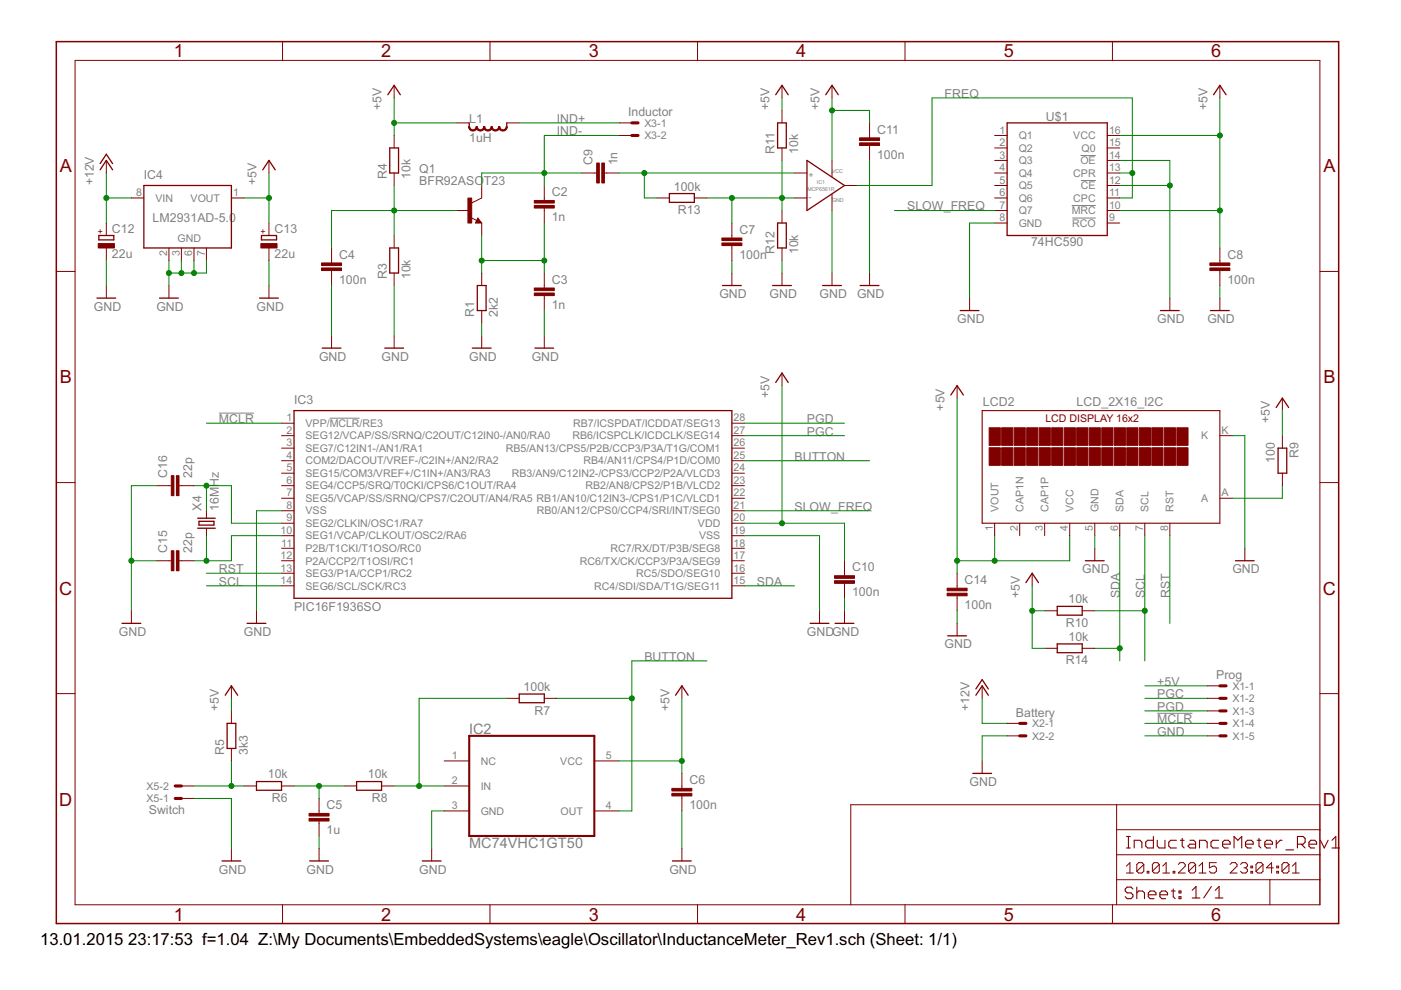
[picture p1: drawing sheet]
<svg xmlns="http://www.w3.org/2000/svg" width="297mm" height="210mm" viewBox="0 0 297 210" stroke-linecap="round" stroke-linejoin="round" font-family="sans-serif">
<path d="M229.1 33h3.2M229.2 38.3h3.1M227.2 43.6h5.1M227.3 46.2h5M46.4 87.6h7.5M69.9 88.7h6.3M245.4 151.2h7.4" fill="none" stroke="#808080" stroke-width=".21"/>
<g fill="none" stroke="#800000" stroke-width=".21">
<path d="M15.9 12.8h263.9v179h-263.9zM59.9 8.8v4M83.6 18.1v2.7M103.9 8.8v4M147.9 8.8v4M165.8 18.1v2.7M176.4 18.1v2.7M191.9 8.8v4M235.9 8.8v4M258.6 18.1v2.7M22.5 34v2.7M57 34v2.7"/>
<path d="M83.6 28.7v2.7M83.6 36.7v2.6M96.8 26.1h2.7M102.1 39.3v2.7l-2.1 1M107.4 26.1h2.7M115.4 39.3v3.2M123.3 36.7h3.2M128.1 36.7h3.2M131.3 26.1h2.7M131.3 28.7h2.7M165.8 23.4v2.7M165.8 31.4v2.6"/>
<path d="M168.4 36.7h2.7M176.4 34v3.5M179 39.3h2.7M184.4 26.1v3.2M184.4 30.8v3.2M210.9 28.7h2.6M210.9 36.7h2.6M210.9 39.3h2.6M210.9 31.4h2.6M210.9 34h2.6M234.8 28.7h2.6M234.8 36.7h2.6"/>
<path d="M234.8 39.3h2.6M234.8 31.4h2.6M234.8 34h2.6M11.9 57.6h4M22.5 47.3v2.6M22.5 52.6v2.6M27.9 42h2.6M35.8 52.6v2.6M38.5 52.6v2.6M41.1 52.6v2.6M43.8 52.6v2.6M49.1 42h2.6"/>
<path d="M57 47.3v2.6M57 52.6v2.6M70.3 52.6v3.2M70.3 57.4v3.1M83.6 49.9v2.7M83.6 57.9v2.6M96.8 44.6h2.7M99.8 46.1l1.3 .7M101.3 46.2l.8 1.1h-1.3zM102.1 47.3v2.6M102.1 57.9v2.6M115.4 44.1v3.2"/>
<path d="M115.4 57.9v3.2M139.3 42h2.6M147.2 42h2.7M155.2 47.3v3.2M155.2 52v3.2M155.2 57.9v2.6M165.8 44.6v2.7M165.8 52.6v2.6M165.8 57.9v2.6M168.4 42h2.7M176.4 41.2v3.4M176.4 57.9v2.6"/>
<path d="M184.4 57.9v2.6M210.9 47.3h2.6M210.9 44.6h2.6M210.9 42h2.6M234.8 47.3h2.6M234.8 44.6h2.6M234.8 42h2.6M258.6 52.6v3.2M258.6 57.4v3.1M279.8 57.6h4M22.5 60.5v2.7M35.8 60.5v2.7"/>
<path d="M57 60.5v2.7M70.3 71.2v2.6M83.6 71.2v2.6M102.1 65.8v2.7M102.1 71.2v2.6M115.4 62.7v3.1M115.4 71.2v2.6M165.8 79.1v2.7M205.6 63.2v2.6M248 63.2v2.6M258.6 63.2v2.6M59.7 92.4h2.6"/>
<path d="M59.7 89.7h2.6M59.7 95h2.6M59.7 97.7h2.6M155.2 92.4h2.6M155.2 89.7h2.6M155.2 95h2.6M155.2 97.7h2.6M202.9 81.8v2.6M258.6 92.4h2.7M271.9 84.4v2.7M271.9 92.4v2.6M11.9 102.3h4"/>
<path d="M33.2 103h3.1M33.2 118.9h3.1M37.9 103h3.2M37.9 118.9h3.2M43.8 108.3v1.6M43.8 112v1.6M59.7 105.6h2.6M59.7 100.3h2.6M59.7 103h2.6M59.7 108.3h2.6M59.7 110.9h2.6M59.7 113.6h2.6"/>
<path d="M59.7 116.2h2.6M59.7 118.9h2.6M155.2 105.6h2.6M155.2 100.3h2.6M155.2 103h2.6M155.2 108.3h2.6M155.2 110.9h2.6M155.2 113.6h2.6M155.2 116.2h2.6M155.2 118.9h2.6M179 118.9v3.2M210.9 110.9v2.7"/>
<path d="M216.2 110.9v2.7M221.5 110.9v2.7M226.8 110.9v2.7M232.1 110.9v2.7M232.1 116.2v2.7M237.4 110.9v2.7M242.7 110.9v2.7M248 110.9v2.7M258.6 105.6h2.7M263.9 116.2v2.7M271.9 100.3v2.7M279.8 102.3h4"/>
<path d="M27.9 129.5v2.7M54.4 129.5v2.7M59.7 121.5h2.6M59.7 124.2h2.6M155.2 121.5h2.6M155.2 124.2h2.6M173.8 129.5v2.7M179 123.7v3.2M179 129.5v2.7M202.9 121.5v3.2M202.9 126.3v3.2M202.9 132.2v2.6"/>
<path d="M218.8 121.5v2.7M221.5 129.5h2.7M221.5 137.5h2.7M229.4 129.5h2.7M229.4 137.5h2.7M11.9 147.1h4M49.1 145.4v2.7M49.1 150.7v2.7M49.1 158.7v2.6M107.4 148.1h2.7M115.4 148.1h2.6M144.6 145.4v2.7"/>
<path d="M208.2 145.4v2.7M213.5 153.4h2.7M213.5 156h2.7M256 148.1h2.6M256 145.4h2.6M256 150.7h2.6M256 153.4h2.6M256 156h2.6M279.8 147.1h4M38.5 166.6h2.6M38.5 169.3h2.6M49.1 179.9v2.6"/>
<path d="M51.7 166.6h2.7M59.7 166.6h2.6M67.6 169.3v3.2M67.6 174.1v3.1M67.6 179.9v2.6M72.9 166.6h2.7M80.9 166.6h2.7M91.5 179.9v2.6M94.2 161.3h5.3M94.2 166.6h5.3M94.2 171.9h5.3M126 161.3h5.3"/>
<path d="M126 171.9h5.3M144.6 164v3.2M144.6 168.8v3.1M144.6 179.9v2.6M208.2 161.3v2.7M236.7 170.6v21.2M236.7 175.9h43.1M279.8 170.6h-99.4v21.2M59.9 191.8v4M103.9 191.8v4M147.9 191.8v4M191.9 191.8v4"/>
<path d="M235.9 191.8v4M236.7 186.5h43.1M236.7 181.2h43.1M238.8 183.6l.8-.7v2.2M238.8 185.1h1.5M242.5 183.3v1.4l-.4 .4h-.7l-.4-.4M242.5 183.3l-.4-.4h-.7l-.4 .4v1.4M242.5 183.3l-1.5 1.4M243.2 184.7h.4v.4h-.4zM245.8 183.3v1.4l-.4 .4h-.7l-.4-.4M245.8 183.3l-.4-.4h-.7l-.4 .4v1.4M245.8 183.3l-1.5 1.4"/>
<path d="M246.5 185.1h1.5M246.5 183.6l.7-.7v2.2M248.7 184.7h.4v.4h-.4zM249.8 183.3l.4-.4h.7l.4 .4v.3l-1.5 1.5h1.5M253.5 183.3v1.4l-.4 .4h-.7l-.4-.4M253.5 183.3l-.4-.4h-.7l-.4 .4v1.4M253.5 183.3l-1.5 1.4M254.2 185.1h1.5M254.2 183.6l.8-.7v2.2M257.9 182.9h-1.5v1.1l.8-.4h.3l.4 .4v.7l-.4 .4h-.7l-.4-.4M260.8 183.3l.4-.4h.7l.4 .4v.3l-1.5 1.5h1.5M263 183.3l.4-.4h.7l.4 .4v.3l-.4 .4"/>
<path d="M263.7 184h.4M264.1 184l.4 .4v.3l-.4 .4h-.7l-.4-.4M265.2 184.7h.4v.4h-.4zM265.2 183.6h.4v.4h-.4zM267.8 183.3v1.4l-.4 .4h-.7l-.4-.4M267.8 183.3l-.4-.4h-.7l-.4 .4v1.4M267.8 183.3l-1.5 1.4M269.2 186.5v5.3M270 184h-1.5l1.1-1.1v2.2M270.7 184.7h.4v.4h-.4zM270.7 183.6h.4v.4h-.4zM273.3 183.3v1.4l-.4 .4h-.7l-.4-.4"/>
<path d="M273.3 183.3l-.4-.4h-.7l-.4 .4v1.4M273.3 183.3l-1.5 1.4M274 185.1h1.5M274 183.6l.7-.7v2.2"/>
</g>
<g fill="none" stroke="#800000" stroke-width=".23">
<path d="M208.2 87.1h50.4v23.8h-50.4zM238.8 179.8h.8M238.8 177.4h.8M239.2 177.4v2.4M240.5 179.8v-1.6h1.2l.4 .4v1.2M244.5 177.4v2.4h-1.2l-.4-.4v-.8l.4-.4h1.2M245.4 178.2v1.2l.4 .4h1.2v-1.6M249.4 178.2h-1.2l-.4 .4v.8l.4 .4h1.2M250.2 178.2h.9M250.7 177.8v1.6l.4 .4M252.3 178.2h.8l.4 .4v1.2h-1.2l-.4-.4 .4-.4h1.2M254.3 179.8v-1.6h1.2l.4 .4v1.2"/>
<path d="M258.4 178.2h-1.2l-.4 .4v.8l.4 .4h1.2M259.2 179h1.6v-.4l-.4-.4h-.8l-.4 .4v.8l.4 .4h.8M261.6 179.8v-2.4l.8 .8 .9-.8v2.4M264.1 179h1.6v-.4l-.4-.4h-.8l-.4 .4v.8l.4 .4h.8M266.5 178.2h.8M266.9 177.8v1.6l.4 .4M268.2 179h1.6v-.4l-.4-.4h-.8l-.4 .4v.8l.4 .4h.8M270.6 178.2v1.6M271.8 178.2h-.4l-.8 .8M275.1 179h1.2l.4-.4v-.8l-.4-.4h-1.2v2.4M275.9 179l.8 .8M277.5 179h1.6v-.4l-.4-.4h-.8l-.4 .4v.8l.4 .4h.8"/>
<path d="M280 178.2l.8 1.6 .8-1.6M282.4 179.8h1.6M282.4 178.2l.8-.8v2.4M240.2 188.5l-.4-.4h-.8l-.4 .4v.4l.4 .4h.8l.4 .4v.4l-.4 .4h-.8l-.4-.4M241 188.1v2.4M241 189.3l.4-.4h.8l.5 .4v1.2M243.5 189.7h1.6v-.4l-.4-.4h-.8l-.4 .4v.8l.4 .4h.8M245.9 189.7h1.6v-.4l-.4-.4h-.8l-.4 .4v.8l.4 .4h.8M248.3 188.9h.9M248.8 188.5v1.6l.4 .4M250 188.9h.4v.4h-.4zM250 190.1h.4v.4h-.4z"/>
<path d="M252.8 188.8l.8-.8v2.4M252.8 190.4h1.6M256.8 188l-1.6 2.4M257.7 190.4h1.6M257.7 188.8l.8-.8v2.4M272.6 180.2h1.7"/>
</g>
<path d="M11.9 8.8h271.9v187h-271.9z" fill="none" stroke="#800000" stroke-width=".32"/>
<path d="M134 26.1h1.3M134 28.7h1.3M216.2 153.4h1.3M216.2 156h1.3M258.6 145.4h1.3M258.6 148.1h1.3M258.6 150.7h1.3M258.6 153.4h1.3M258.6 156h1.3M37.1 169.3h1.4M37.1 166.6h1.4" fill="none" stroke="#800000" stroke-width=".66"/>
<g fill="none" stroke="#800000" stroke-width=".28">
<path d="M21.2 36l1.3-2 1.4 2M21.2 34.7l1.3-2 1.4 2M30.5 39.3h18.6v13.3h-18.6zM55.7 36l1.3-2 1.4 2M82.2 20.1l1.4-2 1.3 2M82.6 31.4h1.9v5.3h-1.9zM99.5 26.1v.8M107.4 26.1v.8M164.5 20.1l1.3-2 1.3 2M164.9 26.1h1.8v5.3h-1.8zM171.1 34l7.9 5.3-7.9 5.3zM175.1 20.1l1.3-2 1.3 2"/>
<path d="M213.5 26.1h21.3v23.8h-21.3zM257.3 20.1l1.3-2 1.3 2M21 49.9h3.1v1h-3.1zM55.4 49.9h3.2v1h-3.2zM82.6 52.6h1.9v5.3h-1.9zM101.3 46.8l.2 .2h-.4l.2-.5 .6 .7h-.8M141.9 41h5.3v1.9h-5.3zM164.9 47.3h1.8v5.3h-1.8zM20.6 63.2h3.9M33.8 63.2h4M55 63.2h4M68.3 73.8h4"/>
<path d="M81.6 73.8h4M100.1 73.8h4M101.2 60.5h1.9v5.3h-1.9zM113.4 73.8h4M153.2 60.5h4M163.8 60.5h4M174.4 60.5h4M182.4 60.5h4M203.6 65.8h4M246 65.8h4M256.6 65.8h4M62.3 87.1h92.9v39.8h-92.9z"/>
<path d="M164.5 81.1l1.3-2 1.3 2M201.6 83.8l1.3-2 1.4 2M270.6 86.4l1.3-2 1.3 2M271 95h1.8v5.3h-1.8zM41.9 109.9h3.7M41.9 112h3.7M42.2 110.5h3.2v.8h-3.2zM230.1 118.9h4M261.9 118.9h4M25.9 132.2h3.9M52.4 132.2h4M171.8 132.2h3.9"/>
<path d="M177.1 132.2h3.9M200.9 134.8h4M217.5 123.5l1.3-2 1.4 2M224.2 128.6h5.2v1.8h-5.2zM224.2 136.5h5.2v1.9h-5.2zM47.8 147.4l1.3-2 1.3 2M48.2 153.4h1.8v5.3h-1.8zM110.1 147.2h5.3v1.8h-5.3zM143.2 147.4l1.4-2 1.3 2M206.9 147.4l1.3-2 1.3 2M206.9 146.1l1.3-2 1.3 2M54.4 165.7h5.3v1.9h-5.3z"/>
<path d="M75.6 165.7h5.3v1.9h-5.3zM206.2 164h4M47.1 182.5h4M65.7 182.5h3.9M89.5 182.5h4M142.6 182.5h4"/>
</g>
<g fill="#800000" stroke="#800000" stroke-width=".21">
<path d="M113.3 43.6h4.2v.5h-4.2z"/>
<path d="M113.3 42.5h4.2v.6h-4.2z"/>
<path d="M113.3 62.1h4.2v.6h-4.2z"/>
<path d="M113.3 61.1h4.2v.5h-4.2z"/>
<path d="M68.2 56.8h4.2v.6h-4.2z"/>
<path d="M68.2 55.8h4.2v.5h-4.2z"/>
<path d="M99.2 42h.8v5.3h-.8z"/>
<path d="M65.5 173.5h4.3v.6h-4.3z"/>
<path d="M65.5 172.5h4.3v.5h-4.3z"/>
<path d="M142.5 168.2h4.2v.6h-4.2z"/>
<path d="M142.5 167.2h4.2v.5h-4.2z"/>
<path d="M153.1 51.5h4.2v.6h-4.2z"/>
<path d="M153.1 50.5h4.2v.5h-4.2z"/>
<path d="M256.5 56.8h4.3v.6h-4.3z"/>
<path d="M256.5 55.8h4.3v.5h-4.3z"/>
<path d="M176.9 123.1h4.3v.6h-4.3z"/>
<path d="M176.9 122.1h4.3v.5h-4.3z"/>
<path d="M127.6 34.6h.5v4.2h-.5z"/>
<path d="M126.5 34.6h.6v4.2h-.6z"/>
<path d="M182.2 30.3h4.3v.5h-4.3z"/>
<path d="M182.2 29.2h4.3v.6h-4.3z"/>
<path d="M209.7 90.7h2.4v3.7h-2.4z"/>
<path d="M209.7 94.9h2.4v3.8h-2.4z"/>
<path d="M212.4 90.7h2.3v3.7h-2.3z"/>
<path d="M212.4 94.9h2.3v3.8h-2.3z"/>
<path d="M215 90.7h2.4v3.7h-2.4z"/>
<path d="M215 94.9h2.4v3.8h-2.4z"/>
<path d="M217.7 90.7h2.3v3.7h-2.3z"/>
<path d="M217.7 94.9h2.3v3.8h-2.3z"/>
<path d="M220.3 90.7h2.4v3.7h-2.4z"/>
<path d="M220.3 94.9h2.4v3.8h-2.4z"/>
<path d="M223 90.7h2.3v3.7h-2.3z"/>
<path d="M223 94.9h2.3v3.8h-2.3z"/>
<path d="M225.6 90.7h2.4v3.7h-2.4z"/>
<path d="M225.6 94.9h2.4v3.8h-2.4z"/>
<path d="M228.3 90.7h2.4v3.7h-2.4z"/>
<path d="M228.3 94.9h2.4v3.8h-2.4z"/>
<path d="M230.9 90.7h2.4v3.7h-2.4z"/>
<path d="M230.9 94.9h2.4v3.8h-2.4z"/>
<path d="M233.6 90.7h2.4v3.7h-2.4z"/>
<path d="M233.6 94.9h2.4v3.8h-2.4z"/>
<path d="M236.2 90.7h2.4v3.7h-2.4z"/>
<path d="M236.2 94.9h2.4v3.8h-2.4z"/>
<path d="M238.9 90.7h2.4v3.7h-2.4z"/>
<path d="M238.9 94.9h2.4v3.8h-2.4z"/>
<path d="M241.6 90.7h2.3v3.7h-2.3z"/>
<path d="M241.6 94.9h2.3v3.8h-2.3z"/>
<path d="M244.2 90.7h2.4v3.7h-2.4z"/>
<path d="M244.2 94.9h2.4v3.8h-2.4z"/>
<path d="M246.8 90.7h2.4v3.7h-2.4z"/>
<path d="M246.8 94.9h2.4v3.8h-2.4z"/>
<path d="M249.5 90.7h2.4v3.7h-2.4z"/>
<path d="M249.5 94.9h2.4v3.8h-2.4z"/>
<path d="M20.8 51.6h3.5v1h-3.5z"/>
<path d="M55.3 51.6h3.4v1h-3.4z"/>
<path d="M200.8 125.8h4.2v.5h-4.2z"/>
<path d="M200.8 124.7h4.2v.6h-4.2z"/>
<path d="M37.4 116.8h.6v4.2h-.6z"/>
<path d="M36.3 116.8h.6v4.2h-.6z"/>
<path d="M37.4 100.9h.6v4.2h-.6z"/>
<path d="M36.3 100.9h.6v4.2h-.6z"/>
</g>
<g fill="#800000" stroke="#800000" stroke-width=".21">
<path d="M105.7 26.9h.3a.66 .66 0 0 0 .6 .6 .66 .66 0 0 0 .7-.6h.3a.93 .93 0 0 1-1 .9 .93 .93 0 0 1-.9-.9z" fill-rule="evenodd"/>
<path d="M104.1 26.9h.3a.67 .67 0 0 0 .6 .6 .67 .67 0 0 0 .7-.6h.3a.93 .93 0 0 1-.9 .9 .93 .93 0 0 1-1-.9z" fill-rule="evenodd"/>
<path d="M102.5 26.9h.3a.67 .67 0 0 0 .7 .6 .67 .67 0 0 0 .6-.6h.3a.92 .92 0 0 1-.9 .9 .92 .92 0 0 1-1-.9z" fill-rule="evenodd"/>
<path d="M100.9 26.9h.3a.67 .67 0 0 0 .7 .6 .67 .67 0 0 0 .6-.6h.3a.92 .92 0 0 1-.9 .9 .92 .92 0 0 1-1-.9z" fill-rule="evenodd"/>
<path d="M99.3 26.9h.3a.67 .67 0 0 0 .7 .6 .67 .67 0 0 0 .6-.6h.3a.93 .93 0 0 1-.9 .9 .93 .93 0 0 1-1-.9z" fill-rule="evenodd"/>
</g>
<path d="M99.5 156h26.5v21.2h-26.5z" fill="none" stroke="#800000" stroke-width=".44"/>
<g fill="none" stroke="#008000" stroke-width=".21">
<path d="M22.5 36.7v10.6M57 36.7v10.6M83.6 26.1h13.2M83.6 20.8v7.9M83.6 39.3v10.6M110.1 26.1h21.2M123.3 36.7h-21.2v2.6M131.3 28.7h-15.9v10.6M131.3 36.7h37.1M136.6 36.7v5.3h2.7M165.8 20.8v2.6M165.8 34v10.6"/>
<path d="M176.4 20.8v13.2M176.4 23.4h8v2.7M181.7 39.3h15.9v-18.5h42.5v21.2h-2.7M184.4 34v23.9M237.4 28.7h21.2M237.4 39.3h10.6M237.4 34h10.6v29.2M237.4 36.7h2.7M258.6 20.8v31.8M22.5 42h5.4M22.5 55.2v5.3M35.8 55.2v5.3"/>
<path d="M38.5 55.2v2.7M41.1 55.2v2.7M43.8 55.2v2.7h-8M51.7 42h5.3M57 55.2v5.3M96.8 44.6h-26.5v8M102.1 49.9v8M102.1 55.2h13.3M115.4 47.3v10.6M149.9 42h18.5M155.2 42v5.3M155.2 55.2v2.7"/>
<path d="M165.8 55.2v2.7M176.4 44.6v13.3M189.7 44.6h21.2M210.9 47.3h-5.3v15.9M237.4 44.6h21.2M70.3 60.5v10.7M83.6 60.5v10.7M102.1 68.5v2.7M115.4 65.8v5.4M258.6 60.5v2.7M43.8 89.7h15.9M157.8 92.4h21.2"/>
<path d="M157.8 97.7h26.6M157.8 89.7h21.2M165.8 81.8v29.1M202.9 84.4v37.1M261.3 92.4h2.6v23.8M271.9 87.1v5.3M27.9 118.9h5.3M33.2 103h-5.3v26.5M41.1 103h8v7.9h10.6M43.8 103v5.3M43.8 113.6v5.3M59.7 113.6h-10.6v5.3h-8"/>
<path d="M59.7 108.3h-5.3v21.2M157.8 110.9h21.2v8M157.8 113.6h16v15.9M157.8 108.3h26.6M210.9 113.6v5.3M226.8 113.6v5.3h-23.9M232.1 113.6v2.6M237.4 113.6v26.5M242.7 113.6v26.5M248 113.6v18.6M271.9 103v2.6h-10.6M43.8 124.2h15.9"/>
<path d="M43.8 121.5h15.9M157.8 124.2h10.6M179 126.9v2.6M202.9 129.5v2.7M218.8 129.5h2.7M218.8 124.2v13.3h2.7M232.1 129.5h10.6M232.1 137.5h5.3M49.1 148.1v2.6M107.4 148.1h-18.5v18.5M118 148.1h16M144.6 148.1v15.9"/>
<path d="M149.9 140.1h-15.9v31.8h-2.7M208.2 148.1v5.3h5.3M213.5 156h-5.3v5.3M242.7 145.4h13.3M242.7 156h13.3M242.7 148.1h13.3M242.7 153.4h13.3M242.7 150.7h13.3M41.1 169.3h8v10.6M41.1 166.6h10.6M49.1 161.3v5.3M62.3 166.6h10.6"/>
<path d="M67.6 166.6v2.7M67.6 177.2v2.7M83.6 166.6h10.6M94.2 171.9h-2.7v8M131.3 161.3h13.3M144.6 171.9v8"/>
</g>
<g fill="#008000" stroke="#008000" stroke-width=".21">
<circle cx="83.6" cy="26.1" r=".53"/>
<circle cx="144.6" cy="161.3" r=".53"/>
<circle cx="258.6" cy="28.7" r=".53"/>
<circle cx="258.6" cy="44.6" r=".53"/>
<circle cx="176.4" cy="23.4" r=".53"/>
<circle cx="57" cy="42" r=".53"/>
<circle cx="165.8" cy="110.9" r=".53"/>
<circle cx="210.9" cy="118.9" r=".53"/>
<circle cx="202.9" cy="118.9" r=".53"/>
<circle cx="218.8" cy="129.5" r=".53"/>
<circle cx="248" cy="39.3" r=".53"/>
<circle cx="35.8" cy="57.9" r=".53"/>
<circle cx="38.5" cy="57.9" r=".53"/>
<circle cx="41.1" cy="57.9" r=".53"/>
<circle cx="27.9" cy="118.9" r=".53"/>
<circle cx="115.4" cy="36.7" r=".53"/>
<circle cx="102.1" cy="55.2" r=".53"/>
<circle cx="115.4" cy="55.2" r=".53"/>
<circle cx="83.6" cy="44.6" r=".53"/>
<circle cx="67.6" cy="166.6" r=".53"/>
<circle cx="49.1" cy="166.6" r=".53"/>
<circle cx="134" cy="148.1" r=".53"/>
<circle cx="88.9" cy="166.6" r=".53"/>
<circle cx="165.8" cy="42" r=".53"/>
<circle cx="155.2" cy="42" r=".53"/>
<circle cx="136.6" cy="36.7" r=".53"/>
<circle cx="240.1" cy="36.7" r=".53"/>
<circle cx="22.5" cy="42" r=".53"/>
<circle cx="242.7" cy="129.5" r=".53"/>
<circle cx="237.4" cy="137.5" r=".53"/>
<circle cx="43.8" cy="103" r=".53"/>
<circle cx="43.8" cy="118.9" r=".53"/>
</g>
<g font-size="4.3" fill="#800000">
<text x="36.9" y="12.2">1</text>
<text x="80.8" y="12.2">2</text>
<text x="124.8" y="12.2">3</text>
<text x="168.8" y="12.2">4</text>
<text x="212.8" y="12.2">5</text>
<text x="256.8" y="12.2">6</text>
<text x="12.7" y="36.5">A</text>
<text x="280.6" y="36.5">A</text>
<text x="12.7" y="81.3">B</text>
<text x="280.6" y="81.3">B</text>
<text x="12.6" y="126.1">C</text>
<text x="280.5" y="126.1">C</text>
<text x="12.6" y="170.8">D</text>
<text x="280.5" y="170.8">D</text>
<text x="36.9" y="195.2">1</text>
<text x="80.8" y="195.2">2</text>
<text x="124.8" y="195.2">3</text>
<text x="168.8" y="195.2">4</text>
<text x="212.8" y="195.2">5</text>
<text x="256.8" y="195.2">6</text>
</g>
<g font-size="4">
<text x="8.5" y="200.4">13.01.2015</text>
<text x="27.2" y="200.4">23:17:53 f=1.04 Z:\My Documents\EmbeddedSystems\eagle\Oscillator\InductanceMeter_Rev1.sch (Sheet: 1/1)</text>
</g>
<g font-size="3.4" fill="#808080">
<text x="99.5" y="155.6">IC2</text>
<text x="99.5" y="179.9">MC74VHC1GT50</text>
</g>
<g font-size="2.9" fill="#808080">
<text x="80.9" y="23.4" transform="rotate(-90 80.9 23.4)">+5V</text>
<text x="163.1" y="23.4" transform="rotate(-90 163.1 23.4)">+5V</text>
<text x="173.7" y="23.4" transform="rotate(-90 173.7 23.4)">+5V</text>
<text x="200.3" y="20.8">FREQ</text>
<text x="256" y="23.4" transform="rotate(-90 256 23.4)">+5V</text>
<text x="99.5" y="26.1">L1</text>
<text x="118" y="28.7">IND-</text>
<text x="118" y="26.1">IND+</text>
<text x="133.2" y="24.6">Inductor</text>
<text x="185.9" y="28.3">C11</text>
<text x="221.7" y="25.7">U$1</text>
<text x="99.5" y="30">1uH</text>
<text x="125.6" y="35.1" transform="rotate(-90 125.6 35.1)">C9</text>
<text x="130.9" y="35.1" transform="rotate(-90 130.9 35.1)">1n</text>
<text x="164.2" y="32.7" transform="rotate(-90 164.2 32.7)">R11</text>
<text x="169.2" y="32.7" transform="rotate(-90 169.2 32.7)">10k</text>
<text x="185.9" y="33.6">100n</text>
<text x="19.9" y="39.3" transform="rotate(-90 19.9 39.3)">+12V</text>
<text x="30.5" y="38">IC4</text>
<text x="54.4" y="39.3" transform="rotate(-90 54.4 39.3)">+5V</text>
<text x="82" y="38" transform="rotate(-90 82 38)">R4</text>
<text x="87" y="38" transform="rotate(-90 87 38)">10k</text>
<text x="88.9" y="39.3">BFR92ASO</text>
<text x="88.9" y="36.7">Q1</text>
<text x="102.6" y="39.3">T23</text>
<text x="117" y="41.6">C2</text>
<text x="142.9" y="40.4">100k</text>
<text x="32.4" y="47">LM2931AD-5.0</text>
<text x="117" y="46.9">1n</text>
<text x="143.7" y="45.4">R13</text>
<text x="192.3" y="44.6">SLOW_FREQ</text>
<text x="23.7" y="49.4">C12</text>
<text x="58.2" y="49.4">C13</text>
<text x="156.8" y="49.5">C7</text>
<text x="164.2" y="53.9" transform="rotate(-90 164.2 53.9)">R12</text>
<text x="169.2" y="53.9" transform="rotate(-90 169.2 53.9)">10k</text>
<text x="218.6" y="52.2">74HC590</text>
<text x="23.7" y="54.7">22u</text>
<text x="58.2" y="54.7">22u</text>
<text x="71.9" y="54.8">C4</text>
<text x="82" y="59.2" transform="rotate(-90 82 59.2)">R3</text>
<text x="87" y="59.2" transform="rotate(-90 87 59.2)">10k</text>
<text x="156.8" y="54.8">100n</text>
<text x="260.2" y="54.8">C8</text>
<text x="19.9" y="65.8">GND</text>
<text x="33.2" y="65.8">GND</text>
<text x="54.4" y="65.8">GND</text>
<text x="71.9" y="60.1">100n</text>
<text x="117" y="65.5">1n</text>
<text x="117" y="60.1">C3</text>
<text x="152.5" y="63.2">GND</text>
<text x="163.1" y="63.2">GND</text>
<text x="173.7" y="63.2">GND</text>
<text x="181.7" y="63.2">GND</text>
<text x="260.2" y="60.1">100n</text>
<text x="100.6" y="67.2" transform="rotate(-90 100.6 67.2)">R1</text>
<text x="105.6" y="67.2" transform="rotate(-90 105.6 67.2)">2k2</text>
<text x="202.9" y="68.5">GND</text>
<text x="245.4" y="68.5">GND</text>
<text x="256" y="68.5">GND</text>
<text x="67.6" y="76.5">GND</text>
<text x="80.9" y="76.5">GND</text>
<text x="99.5" y="76.5">GND</text>
<text x="112.7" y="76.5">GND</text>
<text x="46.4" y="89.7">MCLR</text>
<text x="62.3" y="85.7">IC3</text>
<text x="163.1" y="84.4" transform="rotate(-90 163.1 84.4)">+5V</text>
<text x="171.1" y="89.7">PGD</text>
<text x="200.3" y="87.1" transform="rotate(-90 200.3 87.1)">+5V</text>
<text x="208.4" y="86.1">LCD2</text>
<text x="228.3" y="86.1">LCD_2X16_I2C</text>
<text x="269.2" y="89.7" transform="rotate(-90 269.2 89.7)">+5V</text>
<text x="171.1" y="92.4">PGC</text>
<text x="35.4" y="101.4" transform="rotate(-90 35.4 101.4)">C16</text>
<text x="40.7" y="101.4" transform="rotate(-90 40.7 101.4)">22p</text>
<text x="168.4" y="97.7">BUTTON</text>
<text x="270.3" y="98.1" transform="rotate(-90 270.3 98.1)">100</text>
<text x="275.3" y="97.1" transform="rotate(-90 275.3 97.1)">R9</text>
<text x="42.7" y="108.3" transform="rotate(-90 42.7 108.3)">X4</text>
<text x="46.4" y="108.3" transform="rotate(-90 46.4 108.3)">16MHz</text>
<text x="168.4" y="108.3">SLOW_FREQ</text>
<text x="35.4" y="117.3" transform="rotate(-90 35.4 117.3)">C15</text>
<text x="40.7" y="117.3" transform="rotate(-90 40.7 117.3)">22p</text>
<text x="46.4" y="124.2">SCL</text>
<text x="46.4" y="121.5">RST</text>
<text x="160.5" y="124.2">SDA</text>
<text x="180.6" y="121.1">C10</text>
<text x="204.5" y="123.8">C14</text>
<text x="229.5" y="121.5">GND</text>
<text x="261.3" y="121.5">GND</text>
<text x="62.3" y="129.5">PIC16F1936SO</text>
<text x="180.6" y="126.5">100n</text>
<text x="204.5" y="129.1">100n</text>
<text x="216.2" y="126.9" transform="rotate(-90 216.2 126.9)">+5V</text>
<text x="226.5" y="127.9">10k</text>
<text x="237.4" y="126.9" transform="rotate(-90 237.4 126.9)">SDA</text>
<text x="242.7" y="126.9" transform="rotate(-90 242.7 126.9)">SCL</text>
<text x="248" y="126.9" transform="rotate(-90 248 126.9)">RST</text>
<text x="25.2" y="134.8">GND</text>
<text x="51.7" y="134.8">GND</text>
<text x="171.1" y="134.8">GNDGND</text>
<text x="200.3" y="137.5">GND</text>
<text x="226" y="132.9">R10</text>
<text x="226.5" y="135.9">10k</text>
<text x="136.6" y="140.1">BUTTON</text>
<text x="226" y="140.9">R14</text>
<text x="257.8" y="144">Prog</text>
<text x="111" y="146.5">100k</text>
<text x="245.4" y="145.4">+5V</text>
<text x="245.4" y="148.1">PGC</text>
<text x="46.4" y="150.7" transform="rotate(-90 46.4 150.7)">+5V</text>
<text x="113.4" y="151.5">R7</text>
<text x="141.9" y="150.7" transform="rotate(-90 141.9 150.7)">+5V</text>
<text x="205.6" y="150.7" transform="rotate(-90 205.6 150.7)">+12V</text>
<text x="215.4" y="151.9">Battery</text>
<text x="245.4" y="150.7">PGD</text>
<text x="245.4" y="153.4">MCLR</text>
<text x="47.5" y="160" transform="rotate(-90 47.5 160)">R5</text>
<text x="52.5" y="160" transform="rotate(-90 52.5 160)">3k3</text>
<text x="245.4" y="156">GND</text>
<text x="56.8" y="165.1">10k</text>
<text x="78" y="165.1">10k</text>
<text x="146.2" y="166.2">C6</text>
<text x="205.6" y="166.6">GND</text>
<text x="31.5" y="172.6">Switch</text>
<text x="57.6" y="170.1">R6</text>
<text x="69.2" y="171.5">C5</text>
<text x="78.9" y="170.1">R8</text>
<text x="146.2" y="171.5">100n</text>
<text x="69.2" y="176.8">1u</text>
<text x="46.4" y="185.2">GND</text>
<text x="65" y="185.2">GND</text>
<text x="88.9" y="185.2">GND</text>
<text x="141.9" y="185.2">GND</text>
</g>
<g font-size="2.5" fill="#808080">
<text x="136.6" y="26.9">X3-1</text>
<text x="136.6" y="29.5">X3-2</text>
<text x="211.9" y="28.3">1</text>
<text x="216" y="29.5">Q1</text>
<text x="227.6" y="29.5">VCC</text>
<text x="235.1" y="28.3">16</text>
<text x="211.9" y="31">2</text>
<text x="211.9" y="33.6">3</text>
<text x="216" y="32.2">Q2</text>
<text x="216" y="34.8">Q3</text>
<text x="229.1" y="34.8">OE</text>
<text x="229.3" y="32.2">Q0</text>
<text x="235.1" y="33.6">14</text>
<text x="235.1" y="31">15</text>
<text x="28.9" y="41.6">8</text>
<text x="49.4" y="41.6">1</text>
<text x="211.9" y="39">5</text>
<text x="211.9" y="36.3">4</text>
<text x="211.9" y="41.6">6</text>
<text x="216" y="40.1">Q5</text>
<text x="216" y="37.5">Q4</text>
<text x="227.6" y="37.5">CPR</text>
<text x="229.2" y="40.1">CE</text>
<text x="235.1" y="41.6">11</text>
<text x="235.1" y="39">12</text>
<text x="235.1" y="36.3">13</text>
<text x="32.9" y="42.8">VIN</text>
<text x="40.4" y="42.8">VOUT</text>
<text x="211.9" y="46.9">8</text>
<text x="211.9" y="44.3">7</text>
<text x="216" y="42.8">Q6</text>
<text x="216" y="45.4">Q7</text>
<text x="227.2" y="45.4">MRC</text>
<text x="227.6" y="42.8">CPC</text>
<text x="235.1" y="46.9">9</text>
<text x="235.1" y="44.3">10</text>
<text x="37.7" y="51.3">GND</text>
<text x="216" y="48.1">GND</text>
<text x="227.3" y="48.1">RCO</text>
<text x="35.4" y="54.2" transform="rotate(-90 35.4 54.2)">2</text>
<text x="38.1" y="54.2" transform="rotate(-90 38.1 54.2)">3</text>
<text x="40.7" y="54.2" transform="rotate(-90 40.7 54.2)">6</text>
<text x="43.4" y="54.2" transform="rotate(-90 43.4 54.2)">7</text>
<text x="60.7" y="89.3">1</text>
<text x="155.6" y="89.3">28</text>
<text x="60.7" y="92">2</text>
<text x="60.7" y="94.7">3</text>
<text x="64.8" y="90.5">VPP/MCLR/RE3</text>
<text x="64.8" y="93.2">SEG12/VCAP/SS/SRNQ/C2OUT/C12IN0-/AN0/RA0</text>
<text x="64.8" y="95.8">SEG7/C12IN1-/AN1/RA1</text>
<text x="107.2" y="95.8">RB5/AN13/CPS5/P2B/CCP3/P3A/T1G/COM1</text>
<text x="121.4" y="93.2">RB6/ICSPCLK/ICDCLK/SEG14</text>
<text x="121.5" y="90.5">RB7/ICSPDAT/ICDDAT/SEG13</text>
<text x="155.6" y="94.7">26</text>
<text x="155.6" y="92">27</text>
<text x="254.7" y="93.2">K</text>
<text x="259" y="92">K</text>
<text x="60.7" y="97.3">4</text>
<text x="60.7" y="100">5</text>
<text x="64.8" y="98.5">COM2/DACOUT/VREF-/C2IN+/AN2/RA2</text>
<text x="64.8" y="101.1">SEG15/COM3/VREF+/C1IN+/AN3/RA3</text>
<text x="108.5" y="101.1">RB3/AN9/C12IN2-/CPS3/CCP2/P2A/VLCD3</text>
<text x="123.7" y="98.5">RB4/AN11/CPS4/P1D/COM0</text>
<text x="155.6" y="100">24</text>
<text x="155.6" y="97.3">25</text>
<text x="60.7" y="102.6">6</text>
<text x="60.7" y="105.3">7</text>
<text x="60.7" y="107.9">8</text>
<text x="64.8" y="103.8">SEG4/CCP5/SRQ/T0CKI/CPS6/C1OUT/RA4</text>
<text x="64.8" y="106.4">SEG5/VCAP/SS/SRNQ/CPS7/C2OUT/AN4/RA5 RB1/AN10/C12IN3-/CPS1/P1C/VLCD1</text>
<text x="124.1" y="103.8">RB2/AN8/CPS2/P1B/VLCD2</text>
<text x="155.6" y="107.9">21</text>
<text x="155.6" y="105.3">22</text>
<text x="155.6" y="102.6">23</text>
<text x="254.7" y="106.4">A</text>
<text x="259" y="105.3">A</text>
<text x="59.5" y="113.2">10</text>
<text x="60.7" y="110.6">9</text>
<text x="64.8" y="109.1">VSS</text>
<text x="64.8" y="111.7">SEG2/CLKIN/OSC1/RA7</text>
<text x="113.8" y="109.1">RB0/AN12/CPS0/CCP4/SRI/INT/SEG0</text>
<text x="148" y="111.7">VDD</text>
<text x="155.6" y="113.2">19</text>
<text x="155.6" y="110.6">20</text>
<text x="210.5" y="112.6" transform="rotate(-90 210.5 112.6)">1</text>
<text x="211.7" y="108.5" transform="rotate(-90 211.7 108.5)">VOUT</text>
<text x="215.8" y="112.6" transform="rotate(-90 215.8 112.6)">2</text>
<text x="217" y="108.5" transform="rotate(-90 217 108.5)">CAP1N</text>
<text x="221.1" y="112.6" transform="rotate(-90 221.1 112.6)">3</text>
<text x="222.3" y="108.5" transform="rotate(-90 222.3 108.5)">CAP1P</text>
<text x="226.4" y="112.6" transform="rotate(-90 226.4 112.6)">4</text>
<text x="227.6" y="108.5" transform="rotate(-90 227.6 108.5)">VCC</text>
<text x="231.7" y="112.6" transform="rotate(-90 231.7 112.6)">5</text>
<text x="232.9" y="108.5" transform="rotate(-90 232.9 108.5)">GND</text>
<text x="237" y="112.6" transform="rotate(-90 237 112.6)">6</text>
<text x="238.2" y="108.5" transform="rotate(-90 238.2 108.5)">SDA</text>
<text x="242.3" y="112.6" transform="rotate(-90 242.3 112.6)">7</text>
<text x="243.5" y="108.5" transform="rotate(-90 243.5 108.5)">SCL</text>
<text x="247.6" y="112.6" transform="rotate(-90 247.6 112.6)">8</text>
<text x="248.8" y="108.5" transform="rotate(-90 248.8 108.5)">RST</text>
<text x="59.5" y="118.5">12</text>
<text x="59.6" y="115.9">11</text>
<text x="64.8" y="114.4">SEG1/VCAP/CLKOUT/OSC2/RA6</text>
<text x="64.8" y="117">P2B/T1CKI/T1OSO/RC0</text>
<text x="64.8" y="119.7">P2A/CCP2/T1OSI/RC1</text>
<text x="122.9" y="119.7">RC6/TX/CK/CCP3/P3A/SEG9</text>
<text x="129.4" y="117">RC7/RX/DT/P3B/SEG8</text>
<text x="148.2" y="114.4">VSS</text>
<text x="155.6" y="118.5">17</text>
<text x="155.6" y="115.9">18</text>
<text x="59.5" y="121.2">13</text>
<text x="59.5" y="123.8">14</text>
<text x="64.8" y="122.3">SEG3/P1A/CCP1/RC2</text>
<text x="64.8" y="125">SEG6/SCL/SCK/RC3</text>
<text x="126" y="125">RC4/SDI/SDA/T1G/SEG11</text>
<text x="134.9" y="122.3">RC5/SDO/SEG10</text>
<text x="155.6" y="123.8">15</text>
<text x="155.6" y="121.2">16</text>
<text x="261.3" y="146.2">X1-1</text>
<text x="261.3" y="148.9">X1-2</text>
<text x="218.8" y="154.2">X2-1</text>
<text x="261.3" y="151.5">X1-3</text>
<text x="261.3" y="154.2">X1-4</text>
<text x="95.8" y="161">1</text>
<text x="128.4" y="161">5</text>
<text x="218.8" y="156.8">X2-2</text>
<text x="261.3" y="156.8">X1-5</text>
<text x="31.1" y="167.4">X5-2</text>
<text x="95.8" y="166.3">2</text>
<text x="101.9" y="162.1">NC</text>
<text x="101.9" y="167.4">IN</text>
<text x="118.8" y="162.1">VCC</text>
<text x="31.1" y="170.1">X5-1</text>
<text x="95.8" y="171.6">3</text>
<text x="101.9" y="172.7">GND</text>
<text x="118.8" y="172.7">OUT</text>
<text x="128.4" y="171.6">4</text>
</g>
<text font-size="2.5" fill="#800000" x="221.6" y="89.5">LCD DISPLAY 16x2</text>
<g font-size="2.1" fill="#808080">
<text x="171.4" y="37.7">+</text>
<text x="171.4" y="42.3">-</text>
</g>
<g font-size="2.1" fill="#800000">
<text x="21.9" y="49.5" transform="rotate(-90 21.9 49.5)">+</text>
<text x="56.4" y="49.5" transform="rotate(-90 56.4 49.5)">+</text>
</g>
<g font-size="1.3" fill="#808080">
<text x="171.2" y="40.5">MCP6561R</text>
<text x="173.2" y="39">IC1</text>
<text x="176.4" y="36.7">VCC</text>
<text x="176.4" y="42.8">GND</text>
</g>
</svg>
